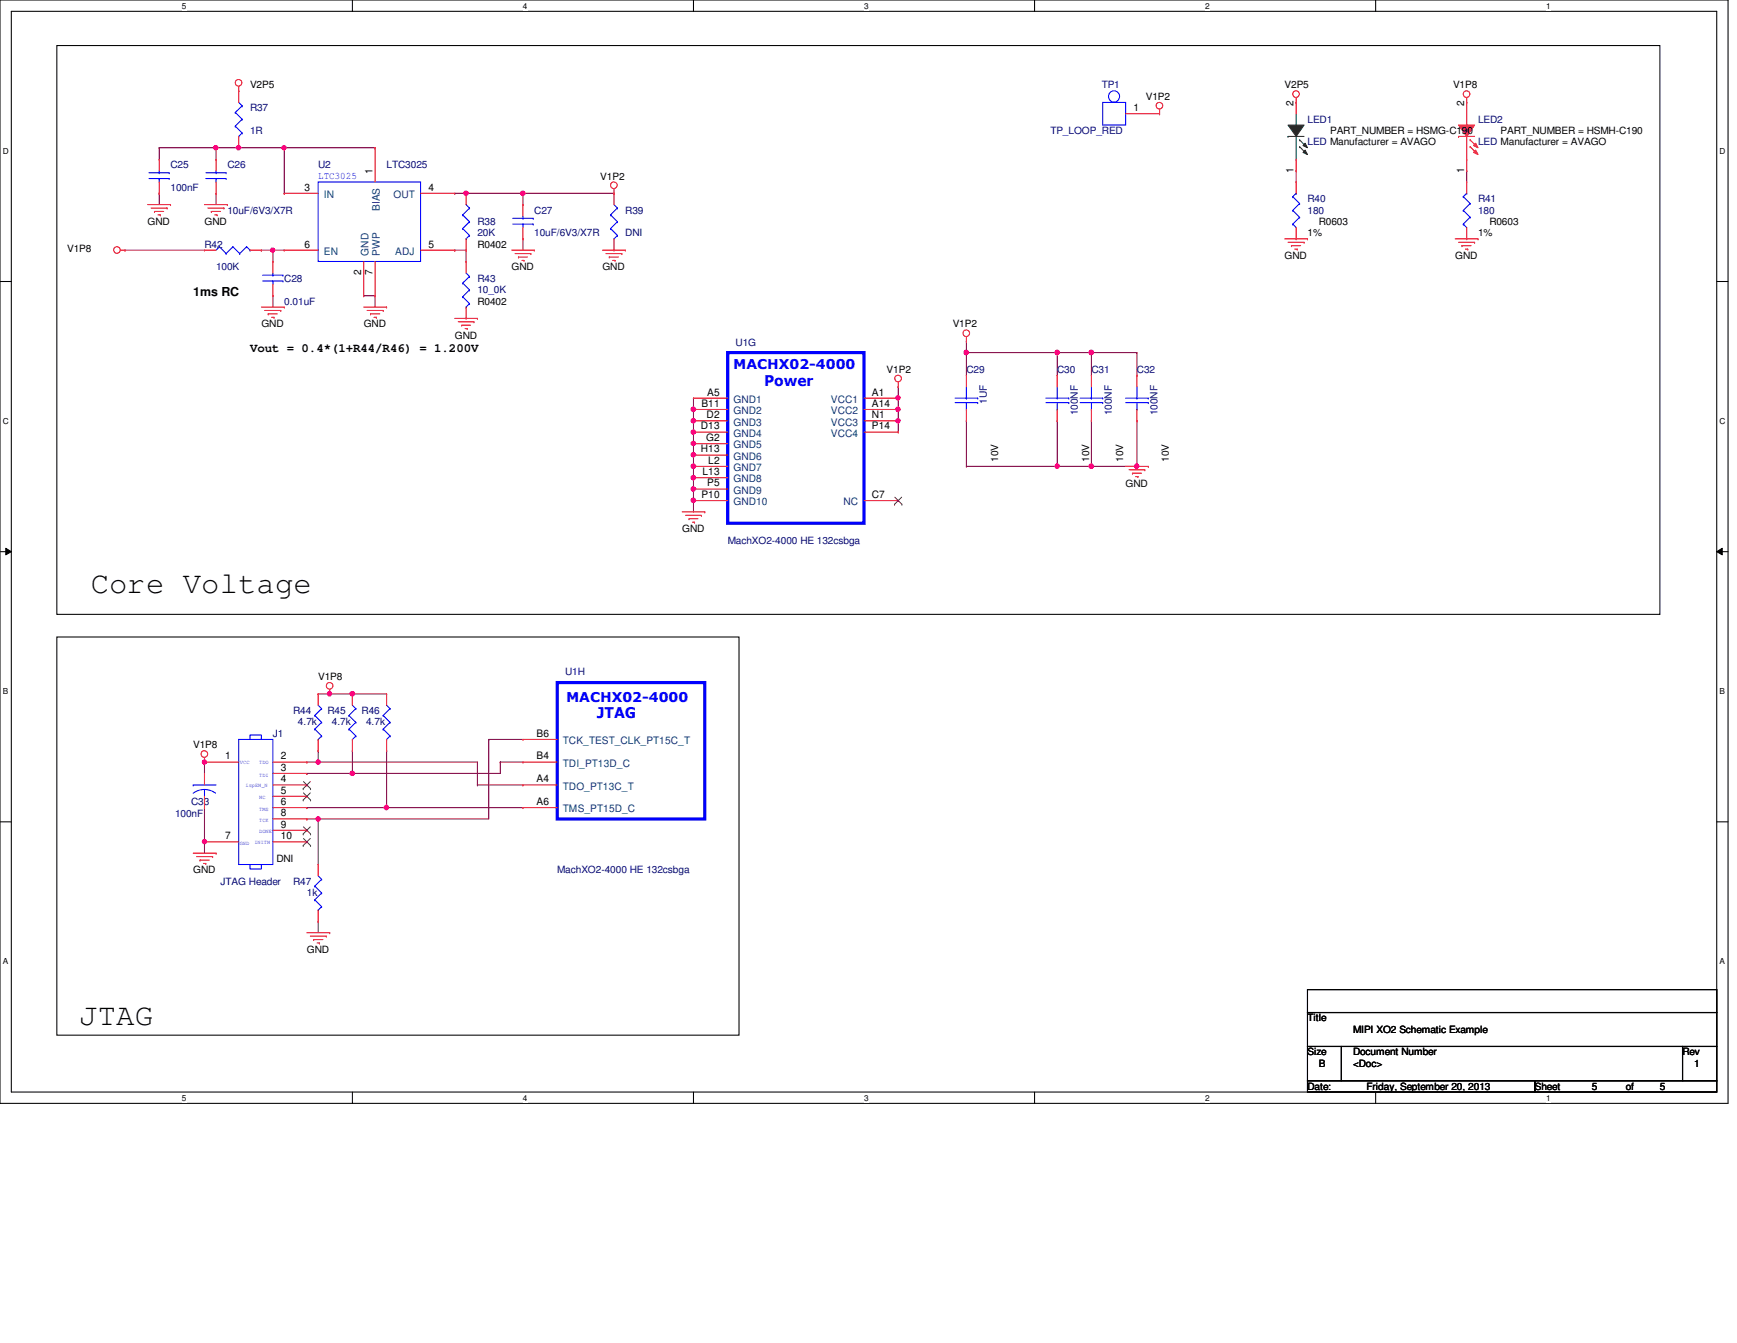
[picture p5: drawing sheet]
<svg xmlns="http://www.w3.org/2000/svg" width="279mm" height="216mm" viewBox="0 0 279 216" stroke-linecap="round" stroke-linejoin="round" font-family="sans-serif">
<path d="M0 0h278v177.4h-278zM1.8 1.8h274.3v173.8h-274.3z" fill="none" stroke="#000" stroke-width=".17"/>
<g fill="#fff">
<path d="M29.3 .2h.7v1.5h-.7z"/>
<path d="M29.3 175.8h.7v1.4h-.7z"/>
</g>
<path d="M56.7 0v1.8M56.7 175.6v1.8" fill="none" stroke="#000" stroke-width=".17"/>
<g fill="#fff">
<path d="M84.1 .2h.7v1.5h-.7z"/>
<path d="M84.1 175.8h.7v1.4h-.7z"/>
</g>
<path d="M111.5 0v1.8M111.5 175.6v1.8" fill="none" stroke="#000" stroke-width=".17"/>
<g fill="#fff">
<path d="M139 .2h.7v1.5h-.7z"/>
<path d="M139 175.8h.7v1.4h-.7z"/>
</g>
<path d="M166.4 0v1.8M166.4 175.6v1.8" fill="none" stroke="#000" stroke-width=".17"/>
<g fill="#fff">
<path d="M193.8 .2h.8v1.5h-.8z"/>
<path d="M193.8 175.8h.8v1.4h-.8z"/>
</g>
<path d="M221.3 0v1.8M221.3 175.6v1.8" fill="none" stroke="#000" stroke-width=".17"/>
<g fill="#fff">
<path d="M248.7 .2h.7v1.5h-.7z"/>
<path d="M248.7 175.8h.7v1.4h-.7z"/>
<path d="M.5 23.5h.9v1.5h-.9z"/>
<path d="M276.6 23.5h.9v1.5h-.9z"/>
<path d="M.5 67h.9v1.5h-.9z"/>
<path d="M276.6 67h.9v1.5h-.9z"/>
</g>
<path d="M0 45.3h1.8M276.1 45.3h1.9" fill="none" stroke="#000" stroke-width=".17"/>
<g fill="#fff">
<path d="M.5 110.4h.8v1.5h-.8z"/>
<path d="M276.6 110.4h.9v1.5h-.9z"/>
</g>
<path d="M0 88.7h1.8M276.1 88.7h1.9" fill="none" stroke="#000" stroke-width=".17"/>
<path d="M.9 88.1l.9 .6-.9 .5zM276.1 88.7l.9-.6v1.1z" fill="#000"/>
<path d="M.9 88.1l.9 .6-.9 .5zM276.1 88.7l.9-.6v1.1z" fill="none" stroke="#000" stroke-width=".16"/>
<g fill="#fff">
<path d="M.5 153.8h.8v1.5h-.8z"/>
<path d="M276.6 153.8h.9v1.5h-.9z"/>
</g>
<path d="M9.1 7.3h257.9v91.5h-257.9zM9.1 102.4h109.8v64h-109.8zM0 132.1h1.8M276.1 132.1h1.9" fill="none" stroke="#000" stroke-width=".17"/>
<path d="M144.5 62.2h.1M144.5 62.2v1.8" fill="none" stroke="#800040" stroke-width=".17"/>
<circle cx="144.4" cy="64" r=".34" fill="#f0f"/>
<circle cx="144.4" cy="64" r=".34" fill="none" stroke="#f0f" stroke-width=".17"/>
<path d="M144.5 64h.1M144.5 64v1.8" fill="none" stroke="#800040" stroke-width=".17"/>
<circle cx="144.4" cy="65.8" r=".35" fill="#f0f"/>
<circle cx="144.4" cy="65.8" r=".35" fill="none" stroke="#f0f" stroke-width=".17"/>
<path d="M144.5 67.6h.1M144.5 67.6v1.9" fill="none" stroke="#800040" stroke-width=".17"/>
<circle cx="144.4" cy="67.6" r=".34" fill="#f0f"/>
<circle cx="144.4" cy="67.6" r=".34" fill="none" stroke="#f0f" stroke-width=".17"/>
<path d="M111.5 64h.1M111.5 64v1.8" fill="none" stroke="#800040" stroke-width=".17"/>
<circle cx="111.5" cy="65.8" r=".37" fill="#f0f"/>
<circle cx="111.5" cy="65.8" r=".37" fill="none" stroke="#f0f" stroke-width=".17"/>
<path d="M111.5 65.8h.1M111.5 73.2h.1M111.5 65.8v1.8M111.5 73.2v1.8" fill="none" stroke="#800040" stroke-width=".17"/>
<circle cx="111.5" cy="74.9" r=".37" fill="#f0f"/>
<circle cx="111.5" cy="74.9" r=".37" fill="none" stroke="#f0f" stroke-width=".17"/>
<circle cx="111.5" cy="73.1" r=".36" fill="#f0f"/>
<circle cx="111.5" cy="73.1" r=".36" fill="none" stroke="#f0f" stroke-width=".17"/>
<path d="M111.5 71.3h.1M111.5 69.5h.1M111.5 69.5v3.7" fill="none" stroke="#800040" stroke-width=".17"/>
<circle cx="111.5" cy="71.3" r=".36" fill="#f0f"/>
<circle cx="111.5" cy="71.3" r=".36" fill="none" stroke="#f0f" stroke-width=".17"/>
<circle cx="111.5" cy="69.5" r=".36" fill="#f0f"/>
<circle cx="111.5" cy="69.5" r=".36" fill="none" stroke="#f0f" stroke-width=".17"/>
<path d="M111.5 76.8h.1M111.5 76.8v1.8" fill="none" stroke="#800040" stroke-width=".17"/>
<circle cx="111.5" cy="78.6" r=".36" fill="#f0f"/>
<circle cx="111.5" cy="78.6" r=".36" fill="none" stroke="#f0f" stroke-width=".17"/>
<path d="M111.5 67.6h.1M111.5 67.6v1.9" fill="none" stroke="#800040" stroke-width=".17"/>
<circle cx="111.5" cy="67.6" r=".36" fill="#f0f"/>
<circle cx="111.5" cy="67.6" r=".36" fill="none" stroke="#f0f" stroke-width=".17"/>
<path d="M111.5 75h.1M111.5 75v1.8" fill="none" stroke="#800040" stroke-width=".17"/>
<circle cx="111.5" cy="76.8" r=".36" fill="#f0f"/>
<circle cx="111.5" cy="76.8" r=".36" fill="none" stroke="#f0f" stroke-width=".17"/>
<path d="M144.5 65.8h.1M144.5 65.8v1.8M32.9 135.3h.1M32.9 135.3v1.9" fill="none" stroke="#800040" stroke-width=".17"/>
<circle cx="32.9" cy="135.3" r=".34" fill="#f0f"/>
<circle cx="32.9" cy="135.3" r=".34" fill="none" stroke="#f0f" stroke-width=".17"/>
<path d="M32.9 122.5h.1M32.9 122.5v1.8" fill="none" stroke="#800040" stroke-width=".17"/>
<circle cx="32.9" cy="122.5" r=".34" fill="#f0f"/>
<circle cx="32.9" cy="122.5" r=".34" fill="none" stroke="#f0f" stroke-width=".17"/>
<path d="M53 111.5h.1M53 111.5h3.7M49.4 129.8h.1M49.4 129.8h34.7M51.2 131.7h.1M51.2 122.5h.1M51.2 131.7h27.4M51.2 122.5h25.6M56.7 124.3h.1M56.7 124.3h23.8M62.2 129.8h.1" fill="none" stroke="#800040" stroke-width=".17"/>
<circle cx="51.2" cy="122.5" r=".34" fill="#f0f"/>
<circle cx="51.2" cy="122.5" r=".34" fill="none" stroke="#f0f" stroke-width=".17"/>
<path d="M51.2 120.7h.1M51.2 131.7h.1M51.2 120.7v1.8M51.2 131.7v7.3" fill="none" stroke="#800040" stroke-width=".17"/>
<circle cx="51.2" cy="131.7" r=".34" fill="#f0f"/>
<circle cx="51.2" cy="131.7" r=".34" fill="none" stroke="#f0f" stroke-width=".17"/>
<path d="M51.2 111.5h.1M51.2 111.5h1.8M49.4 122.5h.1M49.4 122.5h1.8" fill="none" stroke="#800040" stroke-width=".17"/>
<circle cx="53" cy="111.5" r=".35" fill="#f0f"/>
<circle cx="53" cy="111.5" r=".35" fill="none" stroke="#f0f" stroke-width=".17"/>
<path d="M56.7 111.5h.1M56.7 111.5v1.9" fill="none" stroke="#800040" stroke-width=".17"/>
<circle cx="56.7" cy="111.5" r=".37" fill="#f0f"/>
<circle cx="56.7" cy="111.5" r=".37" fill="none" stroke="#f0f" stroke-width=".17"/>
<path d="M56.7 111.5h.1M56.7 111.5h5.5M62.2 120.7h.1M62.2 120.7v9.1" fill="none" stroke="#800040" stroke-width=".17"/>
<circle cx="62.1" cy="129.8" r=".35" fill="#f0f"/>
<circle cx="62.1" cy="129.8" r=".35" fill="none" stroke="#f0f" stroke-width=".17"/>
<g fill="none" stroke="#800040" stroke-width=".17">
<path d="M78.6 118.9h.1M78.6 118.9v12.8M78.6 118.9h5.5M49.4 131.7h.1M49.4 131.7h1.8M56.7 120.7h.1M56.7 120.7v3.6M76.8 122.5h.1M76.8 126.2h.1M76.8 122.5v3.7M76.8 126.2h7.3M80.5 122.5h.1"/>
<path d="M80.5 122.5h3.6M80.5 122.5v1.8"/>
</g>
<circle cx="56.7" cy="124.3" r=".36" fill="#f0f"/>
<circle cx="56.7" cy="124.3" r=".36" fill="none" stroke="#f0f" stroke-width=".17"/>
<path d="M155.4 56.7h.1M155.4 56.7h27.5M170.1 56.7h.1M175.6 56.7h.1M155.4 75h.1M155.4 75h14.7M49.4 124.3h.1M49.4 124.3h7.3" fill="none" stroke="#800040" stroke-width=".17"/>
<circle cx="175.5" cy="56.7" r=".37" fill="#f0f"/>
<circle cx="175.5" cy="56.7" r=".37" fill="none" stroke="#f0f" stroke-width=".17"/>
<circle cx="170" cy="56.7" r=".35" fill="#f0f"/>
<circle cx="170" cy="56.7" r=".35" fill="none" stroke="#f0f" stroke-width=".17"/>
<path d="M155.4 56.7h.1M155.4 56.7v3.6" fill="none" stroke="#800040" stroke-width=".17"/>
<circle cx="155.4" cy="56.7" r=".35" fill="#f0f"/>
<circle cx="155.4" cy="56.7" r=".35" fill="none" stroke="#f0f" stroke-width=".17"/>
<path d="M155.4 54.9h.1M155.4 54.9v1.8M170.1 56.7h.1M170.1 56.7v3.6M155.4 67.6h.1M155.4 67.6v7.4M170.1 67.6h.1M170.1 67.6v7.4" fill="none" stroke="#800040" stroke-width=".17"/>
<circle cx="170" cy="74.9" r=".35" fill="#f0f"/>
<circle cx="170" cy="74.9" r=".35" fill="none" stroke="#f0f" stroke-width=".17"/>
<path d="M175.6 56.7h.1M175.6 56.7v3.6M170.1 75h.1M175.6 67.6h.1M175.6 67.6v7.4h-5.5" fill="none" stroke="#800040" stroke-width=".17"/>
<circle cx="175.5" cy="74.9" r=".37" fill="#f0f"/>
<circle cx="175.5" cy="74.9" r=".37" fill="none" stroke="#f0f" stroke-width=".17"/>
<path d="M182.9 56.7h.1M182.9 56.7v3.6M182.9 67.6h.1M182.9 67.6v7.4" fill="none" stroke="#800040" stroke-width=".17"/>
<circle cx="182.8" cy="74.9" r=".35" fill="#f0f"/>
<circle cx="182.8" cy="74.9" r=".35" fill="none" stroke="#f0f" stroke-width=".17"/>
<path d="M73.2 31.1h.1M73.2 31.1h1.8M43.9 40.2h.1M43.9 40.2h1.8M58.5 47.5h.1M58.5 47.5h1.8M73.2 40.2h.1M73.2 40.2h1.8M175.6 75h.1M175.6 75h7.3" fill="none" stroke="#800040" stroke-width=".17"/>
<circle cx="43.9" cy="40.2" r=".34" fill="#f0f"/>
<circle cx="43.9" cy="40.2" r=".34" fill="none" stroke="#f0f" stroke-width=".17"/>
<g fill="none" stroke="#800040" stroke-width=".17">
<path d="M34.8 23.7h.1M34.8 23.7v1.9M84.1 31.1h.1M84.1 38.4h.1M84.1 31.1h14.7M84.1 38.4v1.8M20.1 40.2h.1M20.1 40.2h12.8M42 40.2h.1M42 40.2h1.9M43.9 40.2h.1M43.9 47.5h.1"/>
<path d="M43.9 40.2v1.8M43.9 47.5v1.9M60.3 47.5h.1M60.3 47.5v1.9M75 40.2h.1M75 40.2v1.8"/>
</g>
<circle cx="34.7" cy="23.7" r=".34" fill="#f0f"/>
<circle cx="34.7" cy="23.7" r=".34" fill="none" stroke="#f0f" stroke-width=".17"/>
<path d="M34.8 23.7h.1M34.8 23.7h3.6" fill="none" stroke="#800040" stroke-width=".17"/>
<circle cx="38.4" cy="23.7" r=".36" fill="#f0f"/>
<circle cx="38.4" cy="23.7" r=".36" fill="none" stroke="#f0f" stroke-width=".17"/>
<path d="M25.6 23.7h.1M25.6 31.1h.1M25.6 23.7h9.2M25.6 23.7v1.9M25.6 31.1v1.8M34.8 31.1h.1M34.8 31.1v1.8M38.4 23.7h.1M38.4 23.7h7.3v7.4M45.7 31.1h.1" fill="none" stroke="#800040" stroke-width=".17"/>
<circle cx="45.7" cy="23.7" r=".34" fill="#f0f"/>
<circle cx="45.7" cy="23.7" r=".34" fill="none" stroke="#f0f" stroke-width=".17"/>
<path d="M45.7 23.7h14.6M60.3 23.7h.1M75 31.1h.1M75 31.1h9.1" fill="none" stroke="#800040" stroke-width=".17"/>
<circle cx="84.1" cy="31.1" r=".36" fill="#f0f"/>
<circle cx="84.1" cy="31.1" r=".36" fill="none" stroke="#f0f" stroke-width=".17"/>
<circle cx="75" cy="31.1" r=".36" fill="#f0f"/>
<circle cx="75" cy="31.1" r=".36" fill="none" stroke="#f0f" stroke-width=".17"/>
<path d="M84.1 31.1h.1M84.1 31.1v1.8M111.5 80.5h.1M111.5 80.5v1.8" fill="none" stroke="#800040" stroke-width=".17"/>
<circle cx="111.5" cy="80.4" r=".36" fill="#f0f"/>
<circle cx="111.5" cy="80.4" r=".36" fill="none" stroke="#f0f" stroke-width=".17"/>
<path d="M208.5 27.4h.1M208.5 27.4v1.9M235.9 27.4h.1M235.9 27.4v1.9M111.5 78.6h.1M111.5 78.6v1.9M32.9 129.8h.1M32.9 129.8v5.5M51.2 148.1h.1M51.2 148.1v1.8" fill="none" stroke="#800040" stroke-width=".17"/>
<g fill="none" stroke="#f00" stroke-width=".17">
<path d="M38.4 14.6h.1M38.4 13.9v2.6M186.5 18.3h.1M186.5 17.6v.7M208.5 16.5h.1M208.5 15.7v.8M235.9 16.5h.1M235.9 15.7v.8M235.9 18.3v1.8M23.7 32.9h3.7M24.3 33.4h2.6M24.8 34h.1"/>
<path d="M24.8 34h1.5M25.4 34.5h.4M25.8 34.5h.1M26.9 33.4h.1M27.4 32.9h.1M32.9 32.9h3.7M33.4 33.4h2.6M34 34h.1M34 34h1.5M34.5 34.5h.4M34.9 34.5h.1M36 33.4h.1"/>
<path d="M36.6 32.9h.1M38.4 23.7h.1M38.4 21.9v1.8M75 31.1h.1M75 31.1v1.8M75 38.4v1.8M98.8 31.1h.1M98.8 30.4v.7M206.6 38.4h3.7M207.2 38.9h2.6M207.7 39.5h.1M207.7 39.5h1.5"/>
<path d="M209.8 38.9h.1M210.3 38.4h.1M234.1 38.4h3.6M234.6 21.9h.1M234.6 38.9h2.6M234.6 21.9h2.6M235.2 39.5h.1M235.2 39.5h1.4M235.9 38.4h.1M235.9 29.3h.1M235.9 20.1h.1M235.9 25.6h.1"/>
<path d="M235.9 21.9v3.7M235.9 29.3v1.8M235.9 36.6v1.8M237.2 38.9h.1M237.7 38.4h.1M19.4 40.2h.7M20.1 40.2h.1M42 49.4h3.7M42.6 49.9h2.6M43.1 50.5h.1M43.1 50.5h1.5M43.7 51h.4"/>
<path d="M43.9 42h.1M43.9 47.5h.1M43.9 42v1.9M43.9 45.7v1.8M44.1 51h.1M45.2 49.9h.1M45.7 49.4h.1M58.5 49.4h3.7M59.1 49.9h2.5M59.6 50.5h.1M59.6 50.5h1.5M60.2 51h.3"/>
<path d="M60.5 51h.1M61.6 49.9h.1M62.2 49.4h.1M73.2 51.2h3.6M73.7 51.7h2.5M74.3 52.3h.1M74.3 52.3h1.4M74.8 52.8h.3M75 42h.1M75 51.2h.1M75 40.2h.1M75 42v1.9"/>
<path d="M75 49.4v1.8M75.1 52.8h.1M76.2 51.7h.1M76.8 51.2h.1M82.3 40.2h3.6M82.8 40.8h2.6M83.4 41.3h.1M83.4 41.3h1.4M83.9 41.9h.4M84.3 41.9h.1M85.4 40.8h.1M85.9 40.2h.1"/>
<path d="M96.9 40.2h3.7M97.5 40.8h2.5M98 41.3h.1M98 41.3h1.5M98.6 41.9h.3M98.9 41.9h.1M100 40.8h.1M100.6 40.2h.1M155.4 54.9h.1M155.4 54.1v.8M208.3 40h.4M208.7 40h.1"/>
<path d="M235.7 40h.4M236.1 40h.1M144.5 62.2h.1M144.5 61.4v.8M175.6 60.3h.1M175.6 67.6h.1M175.6 60.3v1.9M175.6 65.8v1.8M181.1 75h3.6M181.6 75.5h2.5M182.2 76.1h.1M182.2 76.1h1.4"/>
<path d="M182.7 76.6h.3M183 76.6h.1M184.1 75.5h.1M184.7 75h.1M109.7 82.3h3.7M110.3 82.8h2.5M110.8 83.4h.1M110.8 83.4h1.5M111.4 83.9h.3M111.7 83.9h.1M112.8 82.8h.1M113.4 82.3h.1"/>
<path d="M53 111.5h.1M53 110.8v.7M31.1 137.2h3.7M31.6 137.7h2.6M32.2 138.3h.1M32.2 138.3h1.5M32.7 138.8h.4M32.9 122.5h.1M32.9 124.3h.1M32.9 129.8h.1M32.9 135.3h.1M32.9 121.8v.7"/>
<path d="M32.9 124.3v1.9M32.9 128v1.8M32.9 122.5h5.5M32.9 135.3h5.5M33.1 138.8h.1M34.2 137.7h.1M34.8 137.2h.1M43.9 122.5h5.5M43.9 124.3h5.5M43.9 126.2h5.5M43.9 128h5.5M43.9 129.8h5.5"/>
<path d="M43.9 135.3h5.5M43.9 131.7h5.5M43.9 133.5h5.5M49.4 122.5h.1M49.4 124.3h.1M49.4 126.2h.1M49.4 128h.1M49.4 129.8h.1M49.4 131.7h.1M49.4 133.5h.1M49.4 135.3h.1M51.2 139h.1"/>
<path d="M51.2 139v1.8M49.4 149.9h3.6M49.9 150.5h2.6M50.5 151h.1M50.5 151h1.4M51 151.6h.4M51.2 148.1h.1M51.2 146.3v1.8M51.4 151.6h.1M52.5 150.5h.1M53 149.9h.1"/>
<circle cx="38.4" cy="13.3" r=".54"/>
<circle cx="186.5" cy="17" r=".54"/>
<circle cx="208.5" cy="15.1" r=".54"/>
<circle cx="235.9" cy="15.1" r=".54"/>
<circle cx="98.7" cy="29.8" r=".54"/>
<circle cx="18.8" cy="40.2" r=".54"/>
<circle cx="155.4" cy="53.6" r=".54"/>
<circle cx="144.5" cy="60.8" r=".54"/>
<circle cx="53" cy="110.3" r=".54"/>
<circle cx="32.9" cy="121.2" r=".54"/>
</g>
<path d="M210.3 159.1h65.8v3.7h-65.8zM210.3 162.8h65.8v5.4h-65.8zM210.3 168.2h5.5v5.5h-5.5zM210.3 173.7h36.6v1.9h-36.6zM215.8 168.2h54.8v5.5h-54.8zM246.9 173.7h29.2v1.9h-29.2zM270.6 168.2h5.5v5.5h-5.5z" fill="none" stroke="#000" stroke-width=".17"/>
<g fill="none" stroke="#00f" stroke-width=".17">
<path d="M37.8 18.1h.1M37.8 18.1l1.1 1.1M38.4 16.5l.5 .5M38.9 17h.1M38.9 19.2h.1M38.9 17l-1.1 1.1M38.9 19.2l-1.1 1.1M37.8 20.3h.1M37.8 20.3l1.1 1.1M38.4 21.9h.1M38.9 21.4h.1M38.9 21.4l-.5 .5"/>
<path d="M74.4 34.5h.1M74.4 36.7h.1M74.4 34.5l1.1 1.1M74.4 36.7l1.1 1.1M75 38.4h.1M75 32.9l.5 .5M75.5 33.4h.1M75.5 35.6h.1M75.5 37.8h.1M75.5 33.4l-1.1 1.1M75.5 35.6l-1.1 1.1M75.5 37.8l-.5 .6"/>
<path d="M235.4 36h.1M235.4 33.8h.1M235.4 31.6h.1M235.4 36l.5 .6M235.4 33.8l1.1 1.1M235.4 31.6l1.1 1.1M235.9 31.1h.1M235.9 31.1l-.5 .5M236.5 34.9h.1M236.5 32.7h.1M236.5 34.9l-1.1 1.1M236.5 32.7l-1.1 1.1"/>
<path d="M42.2 45.2h3.3M42.2 44.2h3.3M43.9 44.2h.1M43.9 45.2h.1M43.9 43.9v.3M43.9 45.2v.5M45.5 45.2h.1M45.5 44.2h.1M74.4 45.5h.1M74.4 47.7h.1M74.4 45.5l1.1 1.1M74.4 47.7l1.1 1.1"/>
<path d="M75 49.4h.1M75 43.9l.5 .5M75.5 44.4h.1M75.5 46.6h.1M75.5 48.8h.1M75.5 44.4l-1.1 1.1M75.5 46.6l-1.1 1.1M75.5 48.8l-.5 .6M173.7 64h3.7M173.7 64.7h3.7M175.6 65.8h.1M175.6 64h.1"/>
<path d="M175.6 62.2v1.8M175.6 64.7v1.1M177.4 64h.1M177.4 64.7h.1M38.4 118.9h5.5v20.1h-5.5zM40.2 118.9v-.7h1.8v.7M31.1 126.2h.1M31.1 126.2h3.7M32.9 128h.1M32.9 126.9l-.8 .1-1 .5M32.9 126.9l1.1 .2 .7 .4M32.9 126.9v1.1"/>
<path d="M40.2 139v.7h1.8v-.7M50.6 142.5h.1M50.6 144.7h.1M50.6 142.5l1.1 1.1M50.6 144.7l1.1 1.1M51.2 146.3h.1M51.2 140.8l.5 .6M51.7 141.4h.1M51.7 143.6h.1M51.7 145.8h.1M51.7 141.4l-1.1 1.1M51.7 143.6l-1.1 1.1"/>
<path d="M51.7 145.8l-.5 .5"/>
</g>
<g fill="none" stroke="#804000" stroke-width=".16">
<path d="M48.8 126.8h.1M48.8 128.6h.1M48.8 134.1h.1M48.8 135.9h.1M48.8 125.6l1.2 1.2M48.8 127.5l1.2 1.1M48.8 132.9l1.2 1.2M48.8 134.8l1.2 1.1M49.9 125.6l-1.1 1.2M49.9 127.5l-1.1 1.1M49.9 132.9l-1.1 1.2M49.9 134.8l-1.1 1.1"/>
<path d="M50 126.8h.1M50 128.6h.1M50 134.1h.1M50 135.9h.1"/>
</g>
<path d="M234.6 20.1h2.6l-1.3 1.8z" fill-rule="evenodd" fill="#f00"/>
<path d="M234.6 20.1h2.6l-1.3 1.8z" fill="none" stroke="#f00" stroke-width=".17"/>
<path d="M237.4 24.1l.3 .7-.7-.3z" fill-rule="evenodd" fill="#f00"/>
<path d="M237.4 24.1l.3 .7-.7-.3z" fill="none" stroke="#f00" stroke-width=".17"/>
<path d="M237.4 23l.3 .7-.7-.3z" fill-rule="evenodd" fill="#f00"/>
<g fill="none" stroke="#f00" stroke-width=".17">
<path d="M181.1 18.3h5.4M186.5 18.3h.1M235.9 16.5h.1M235.9 16.5v1.8M25.6 25.6h.1M25.6 31.1h.1M25.6 25.6v1.8M25.6 29.3v1.8M235.9 27.4h.1M235.9 25.6v1.8M236.5 22.5h.1M236.5 23.6h.1"/>
<path d="M236.5 22.5l1 1.1M236.5 23.6l1 1.1M237.4 23l.3 .7-.7-.3zM170.1 60.3h.1M170.1 67.6h.1M170.1 60.3v1.9M170.1 65.8v1.8M51.2 111.5h.1M51.2 111.5v1.9M51.2 118.9v1.8M56.7 111.5h.1M56.7 111.5v1.9"/>
<path d="M56.7 118.9v1.8M51.2 120.7h.1M56.7 120.7h.1"/>
</g>
<g fill="none" stroke="#00f" stroke-width=".17">
<path d="M177.4 16.5h3.7v3.6h-3.7zM24 28.7h3.2M24 27.8h3.2M25.6 27.8h.1M25.6 28.7h.1M25.6 27.4v.4M25.6 28.7v.6M27.2 28.7h.1M27.2 27.8h.1M168.2 64h3.7M168.2 64.7h3.7M170.1 65.8h.1"/>
<path d="M170.1 64h.1M170.1 62.2v1.8M170.1 64.7v1.1M171.9 64h.1M171.9 64.7h.1M50.6 115h.1M50.6 117.2h.1M50.6 115l1.1 1.1M50.6 117.2l1.1 1.1M51.2 118.9h.1M51.2 113.4l.5 .5M51.7 113.9h.1"/>
<path d="M51.7 116.1h.1M51.7 118.3h.1M51.7 113.9l-1.1 1.1M51.7 116.1l-1.1 1.1M51.7 118.3l-.5 .6M56.1 115h.1M56.1 117.2h.1M56.1 115l1.1 1.1M56.1 117.2l1.1 1.1M56.7 118.9h.1M56.7 113.4l.5 .5M57.2 113.9h.1"/>
<path d="M57.2 116.1h.1M57.2 118.3h.1M57.2 113.9l-1.1 1.1M57.2 116.1l-1.1 1.1M57.2 118.3l-.5 .6"/>
<circle cx="179.2" cy="15.5" r=".9"/>
</g>
<path d="M208.5 18.3v1.8M207.2 21.9h.1M207.2 21.9h2.6M208.5 20.1h.1M208.5 25.6h.1M208.5 21.9v3.7" fill="none" stroke="#008000" stroke-width=".17"/>
<path d="M207.2 20.1h2.6l-1.3 1.8z" fill-rule="evenodd" fill="#008000"/>
<path d="M207.2 20.1h2.6l-1.3 1.8z" fill="none" stroke="#008000" stroke-width=".17"/>
<path d="M209.9 24.1l.4 .7-.7-.3z" fill-rule="evenodd" fill="#008000"/>
<path d="M209.9 24.1l.4 .7-.7-.3z" fill="none" stroke="#008000" stroke-width=".17"/>
<path d="M209.9 23l.4 .7-.7-.3z" fill-rule="evenodd" fill="#008000"/>
<path d="M209 22.5h.1M209 23.6h.1M209 22.5l1.1 1.1M209 23.6l1.1 1.1M209.9 23l.4 .7-.7-.3z" fill="none" stroke="#008000" stroke-width=".17"/>
<g fill="none" stroke="#f00" stroke-width=".17">
<path d="M208.5 16.5h.1M208.5 16.5v1.8M34.8 25.6h.1M34.8 31.1h.1M34.8 25.6v1.8M34.8 29.3v1.8M45.7 31.1h.1M45.7 31.1h5.5M60.3 23.7h.1M60.3 23.7v5.6M67.6 31.1h5.6M73.2 31.1h.1"/>
<path d="M84.1 32.9h.1M84.1 38.4h.1M84.1 32.9v1.9M84.1 36.6v1.8M98.8 31.1h.1M98.8 31.1v1.8M98.8 38.4v1.8M208.5 27.4h.1M208.5 38.4h.1M208.5 29.3h.1M208.5 25.6v1.8M208.5 29.3v1.8"/>
<path d="M208.5 36.6v1.8M32.9 40.2h.1M32.9 40.2h1.9M40.2 40.2h1.8M42 40.2h.1M45.7 40.2h.1M45.7 40.2h5.5M58.5 47.5h.1M58.5 42v5.5M60.3 47.5h.1M60.3 42v5.5M67.6 40.2h5.6"/>
<path d="M73.2 40.2h.1M98.8 40.2h.1M111.5 64h.1M111.5 65.8h.1M111.5 67.6h.1M111.5 69.5h.1M111.5 71.3h.1M111.5 73.2h.1M111.5 75h.1M111.5 76.8h.1M111.5 78.6h.1M111.5 64h5.6"/>
<path d="M111.5 65.8h5.6M111.5 67.6h5.6M111.5 69.5h5.6M111.5 71.3h5.6M111.5 73.2h5.6M111.5 75h5.6M111.5 76.8h5.6M111.5 78.6h5.6M139 64h5.5M139 65.8h5.5M139 67.6h5.5M139 69.5h5.5"/>
<path d="M144.5 64h.1M144.5 65.8h.1M144.5 67.6h.1M144.5 69.5h.1M155.4 60.3h.1M155.4 67.6h.1M155.4 60.3v1.9M155.4 65.8v1.8M182.9 60.3h.1M182.9 67.6h.1M182.9 60.3v1.9M182.9 65.8v1.8"/>
<path d="M111.5 80.5h.1M111.5 80.5h5.6M139 80.5h5.5M144.5 80.5h.1M62.2 111.5h.1M62.2 111.5v1.9M62.2 118.9v1.8M84.1 118.9h.1M84.1 118.9h5.5M62.2 120.7h.1M84.1 126.2h.1M84.1 122.5h.1"/>
<path d="M84.1 129.8h.1M84.1 126.2h5.5M84.1 122.5h5.5M84.1 129.8h5.5"/>
</g>
<g fill="none" stroke="#00f" stroke-width=".17">
<path d="M33.1 28.7h3.3M33.1 27.8h3.3M34.8 27.8h.1M34.8 28.7h.1M34.8 27.4v.4M34.8 28.7v.6M35.3 39.7h.1M35.3 39.7l-.5 .5M35.3 39.7l1.1 1.1M36.4 28.7h.1M36.4 27.8h.1M37.5 39.7h.1"/>
<path d="M37.5 39.7l-1.1 1.1M37.5 39.7l1.1 1.1M39.7 39.7h.1M39.7 39.7l-1.1 1.1M39.7 39.7l.5 .5M51.2 29.3h16.4v12.7h-16.4zM82.5 36h3.3M82.5 35.1h3.3M84.1 35.1h.1M84.1 36h.1M84.1 34.8v.3M84.1 36v.6"/>
<path d="M85.8 36h.1M85.8 35.1h.1M98.2 34.5h.1M98.2 36.7h.1M98.2 34.5l1.1 1.1M98.2 36.7l1.1 1.1M98.8 38.4h.1M98.8 32.9l.5 .5M99.3 33.4h.1M99.3 35.6h.1M99.3 37.8h.1M99.3 33.4l-1.1 1.1"/>
<path d="M99.3 35.6l-1.1 1.1M99.3 37.8l-.5 .6M207.9 36h.1M207.9 33.8h.1M207.9 31.6h.1M207.9 36l.6 .6M207.9 33.8l1.1 1.1M207.9 31.6l1.1 1.1M208.5 31.1h.1M208.5 31.1l-.6 .5M209 34.9h.1M209 32.7h.1"/>
<path d="M209 34.9l-1.1 1.1M209 32.7l-1.1 1.1M36.4 40.8h.1M38.6 40.8h.1M40.2 40.2h.1M153.6 64h3.7M153.6 64.7h3.7M155.4 65.8h.1M155.4 64h.1M155.4 62.2v1.8M155.4 64.7v1.1M157.3 64h.1"/>
<path d="M157.3 64.7h.1M181.1 64h3.6M181.1 64.7h3.6M182.9 65.8h.1M182.9 64h.1M182.9 62.2v1.8M182.9 64.7v1.1M184.7 64h.1M184.7 64.7h.1M61.6 115h.1M61.6 117.2h.1M61.6 115l1.1 1.1"/>
<path d="M61.6 117.2l1.1 1.1M62.2 118.9h.1M62.2 113.4l.5 .5M62.7 113.9h.1M62.7 116.1h.1M62.7 118.3h.1M62.7 113.9l-1.1 1.1M62.7 116.1l-1.1 1.1M62.7 118.3l-.5 .6"/>
</g>
<path d="M117.1 56.7h21.9v27.4h-21.9zM89.6 109.7h23.8v22h-23.8z" fill="none" stroke="#00f" stroke-width=".51"/>
<path d="M143.9 79.9l1.2 1.2M145 79.9l-1.1 1.2M143.9 81.1h.1M145.1 81.1h.1" fill="none" stroke="#804000" stroke-width=".16"/>
<circle cx="144.4" cy="64" r=".34" fill="#f0f"/>
<circle cx="144.4" cy="64" r=".34" fill="none" stroke="#f0f" stroke-width=".17"/>
<circle cx="144.4" cy="65.8" r=".35" fill="#f0f"/>
<circle cx="144.4" cy="65.8" r=".35" fill="none" stroke="#f0f" stroke-width=".17"/>
<circle cx="144.4" cy="67.6" r=".34" fill="#f0f"/>
<circle cx="144.4" cy="67.6" r=".34" fill="none" stroke="#f0f" stroke-width=".17"/>
<circle cx="111.5" cy="65.8" r=".37" fill="#f0f"/>
<circle cx="111.5" cy="65.8" r=".37" fill="none" stroke="#f0f" stroke-width=".17"/>
<circle cx="111.5" cy="74.9" r=".37" fill="#f0f"/>
<circle cx="111.5" cy="74.9" r=".37" fill="none" stroke="#f0f" stroke-width=".17"/>
<circle cx="111.5" cy="73.1" r=".36" fill="#f0f"/>
<circle cx="111.5" cy="73.1" r=".36" fill="none" stroke="#f0f" stroke-width=".17"/>
<circle cx="111.5" cy="71.3" r=".36" fill="#f0f"/>
<circle cx="111.5" cy="71.3" r=".36" fill="none" stroke="#f0f" stroke-width=".17"/>
<circle cx="111.5" cy="69.5" r=".36" fill="#f0f"/>
<circle cx="111.5" cy="69.5" r=".36" fill="none" stroke="#f0f" stroke-width=".17"/>
<circle cx="111.5" cy="78.6" r=".36" fill="#f0f"/>
<circle cx="111.5" cy="78.6" r=".36" fill="none" stroke="#f0f" stroke-width=".17"/>
<circle cx="111.5" cy="67.6" r=".36" fill="#f0f"/>
<circle cx="111.5" cy="67.6" r=".36" fill="none" stroke="#f0f" stroke-width=".17"/>
<circle cx="111.5" cy="76.8" r=".36" fill="#f0f"/>
<circle cx="111.5" cy="76.8" r=".36" fill="none" stroke="#f0f" stroke-width=".17"/>
<circle cx="32.9" cy="135.3" r=".34" fill="#f0f"/>
<circle cx="32.9" cy="135.3" r=".34" fill="none" stroke="#f0f" stroke-width=".17"/>
<circle cx="32.9" cy="122.5" r=".34" fill="#f0f"/>
<circle cx="32.9" cy="122.5" r=".34" fill="none" stroke="#f0f" stroke-width=".17"/>
<circle cx="51.2" cy="122.5" r=".34" fill="#f0f"/>
<circle cx="51.2" cy="122.5" r=".34" fill="none" stroke="#f0f" stroke-width=".17"/>
<circle cx="51.2" cy="131.7" r=".34" fill="#f0f"/>
<circle cx="51.2" cy="131.7" r=".34" fill="none" stroke="#f0f" stroke-width=".17"/>
<circle cx="53" cy="111.5" r=".35" fill="#f0f"/>
<circle cx="53" cy="111.5" r=".35" fill="none" stroke="#f0f" stroke-width=".17"/>
<circle cx="56.7" cy="111.5" r=".37" fill="#f0f"/>
<circle cx="56.7" cy="111.5" r=".37" fill="none" stroke="#f0f" stroke-width=".17"/>
<circle cx="62.1" cy="129.8" r=".35" fill="#f0f"/>
<circle cx="62.1" cy="129.8" r=".35" fill="none" stroke="#f0f" stroke-width=".17"/>
<circle cx="56.7" cy="124.3" r=".36" fill="#f0f"/>
<circle cx="56.7" cy="124.3" r=".36" fill="none" stroke="#f0f" stroke-width=".17"/>
<circle cx="175.5" cy="56.7" r=".37" fill="#f0f"/>
<circle cx="175.5" cy="56.7" r=".37" fill="none" stroke="#f0f" stroke-width=".17"/>
<circle cx="170" cy="56.7" r=".35" fill="#f0f"/>
<circle cx="170" cy="56.7" r=".35" fill="none" stroke="#f0f" stroke-width=".17"/>
<circle cx="155.4" cy="56.7" r=".35" fill="#f0f"/>
<circle cx="155.4" cy="56.7" r=".35" fill="none" stroke="#f0f" stroke-width=".17"/>
<circle cx="170" cy="74.9" r=".35" fill="#f0f"/>
<circle cx="170" cy="74.9" r=".35" fill="none" stroke="#f0f" stroke-width=".17"/>
<circle cx="175.5" cy="74.9" r=".37" fill="#f0f"/>
<circle cx="175.5" cy="74.9" r=".37" fill="none" stroke="#f0f" stroke-width=".17"/>
<circle cx="182.8" cy="74.9" r=".35" fill="#f0f"/>
<circle cx="182.8" cy="74.9" r=".35" fill="none" stroke="#f0f" stroke-width=".17"/>
<circle cx="43.9" cy="40.2" r=".34" fill="#f0f"/>
<circle cx="43.9" cy="40.2" r=".34" fill="none" stroke="#f0f" stroke-width=".17"/>
<circle cx="34.7" cy="23.7" r=".34" fill="#f0f"/>
<circle cx="34.7" cy="23.7" r=".34" fill="none" stroke="#f0f" stroke-width=".17"/>
<circle cx="38.4" cy="23.7" r=".36" fill="#f0f"/>
<circle cx="38.4" cy="23.7" r=".36" fill="none" stroke="#f0f" stroke-width=".17"/>
<circle cx="45.7" cy="23.7" r=".34" fill="#f0f"/>
<circle cx="45.7" cy="23.7" r=".34" fill="none" stroke="#f0f" stroke-width=".17"/>
<circle cx="84.1" cy="31.1" r=".36" fill="#f0f"/>
<circle cx="84.1" cy="31.1" r=".36" fill="none" stroke="#f0f" stroke-width=".17"/>
<circle cx="75" cy="31.1" r=".36" fill="#f0f"/>
<circle cx="75" cy="31.1" r=".36" fill="none" stroke="#f0f" stroke-width=".17"/>
<circle cx="111.5" cy="80.4" r=".36" fill="#f0f"/>
<circle cx="111.5" cy="80.4" r=".36" fill="none" stroke="#f0f" stroke-width=".17"/>
<g font-size="4.9">
<text x="14.6" y="95.3">Core Voltage</text>
<text x="12.8" y="164.8">JTAG</text>
</g>
<g font-size="2.4" fill="#00f">
<text x="122.9" y="62">Power</text>
<text x="96" y="115.4">JTAG</text>
</g>
<g font-size="2.2" fill="#00f">
<text x="117.9" y="59.4">MACHX02-4000</text>
<text x="91.1" y="112.8">MACHX02-4000</text>
</g>
<g font-size="2">
<text x="31.1" y="47.6">1ms RC</text>
<text x="40.2" y="56.5">Vout = 0.4*(1+R44/R46) = 1.200V</text>
</g>
<g font-size="1.7">
<text x="182.3" y="17.9">1</text>
<text x="208.1" y="17" transform="rotate(-90 208.1 17)">2</text>
<text x="235.5" y="17" transform="rotate(-90 235.5 17)">2</text>
<text x="59.9" y="28" transform="rotate(-90 59.9 28)">1</text>
<text x="208.1" y="27.8" transform="rotate(-90 208.1 27.8)">1</text>
<text x="235.5" y="27.8" transform="rotate(-90 235.5 27.8)">1</text>
<text x="49" y="30.6">3</text>
<text x="68.9" y="30.6">4</text>
<text x="49" y="39.8">6</text>
<text x="68.9" y="39.8">5</text>
<text x="58.1" y="44.2" transform="rotate(-90 58.1 44.2)">2</text>
<text x="59.9" y="44.2" transform="rotate(-90 59.9 44.2)">7</text>
<text x="112.8" y="65.4">B11</text>
<text x="113.7" y="63.6">A5</text>
<text x="140.3" y="63.6">A1</text>
<text x="140.3" y="65.4">A14</text>
<text x="112.7" y="69">D13</text>
<text x="113.6" y="70.9">G2</text>
<text x="113.7" y="67.2">D2</text>
<text x="140.3" y="67.2">N1</text>
<text x="140.3" y="69">P14</text>
<text x="112.7" y="72.7">H13</text>
<text x="113" y="76.4">L13</text>
<text x="113.9" y="74.5">L2</text>
<text x="112.8" y="80.1">P10</text>
<text x="113.7" y="78.2">P5</text>
<text x="140.3" y="80.1">C7</text>
<text x="86.3" y="118.4">B6</text>
<text x="36.2" y="122.1">1</text>
<text x="45.2" y="122.1">2</text>
<text x="45.2" y="123.9">3</text>
<text x="45.2" y="125.8">4</text>
<text x="86.3" y="125.8">A4</text>
<text x="86.3" y="122.1">B4</text>
<text x="45.2" y="127.6">5</text>
<text x="45.2" y="129.4">6</text>
<text x="45.2" y="131.2">8</text>
<text x="86.3" y="129.4">A6</text>
<text x="36.2" y="134.9">7</text>
<text x="45.2" y="133.1">9</text>
<text x="45.2" y="134.9">10</text>
</g>
<g font-size="1.7" fill="#004080">
<text x="52.1" y="31.8">IN</text>
<text x="61.1" y="34" transform="rotate(-90 61.1 34)">BIAS</text>
<text x="63.3" y="31.8">OUT</text>
<text x="52.1" y="41">EN</text>
<text x="59.3" y="41.1" transform="rotate(-90 59.3 41.1)">GND</text>
<text x="61.1" y="41.1" transform="rotate(-90 61.1 41.1)">PWP</text>
<text x="63.6" y="41">ADJ</text>
<text x="118" y="64.8">GND1</text>
<text x="133.6" y="64.8">VCC1</text>
<text x="118" y="66.6">GND2</text>
<text x="118" y="68.4">GND3</text>
<text x="118" y="70.2">GND4</text>
<text x="133.6" y="66.6">VCC2</text>
<text x="133.6" y="68.4">VCC3</text>
<text x="133.6" y="70.2">VCC4</text>
<text x="118" y="72.1">GND5</text>
<text x="118" y="73.9">GND6</text>
<text x="118" y="75.7">GND7</text>
<text x="118" y="77.6">GND8</text>
<text x="118" y="81.2">GND10</text>
<text x="118" y="79.4">GND9</text>
<text x="135.7" y="81.2">NC</text>
<text x="90.6" y="119.6">TCK_TEST_CLK_PT15C_T</text>
<text x="90.6" y="123.3">TDI_PT13D_C</text>
<text x="90.6" y="127">TDO_PT13C_T</text>
<text x="90.6" y="130.6">TMS_PT15D_C</text>
</g>
<g font-size="1.6">
<text x="40.2" y="14.2">V2P5</text>
<text x="184.3" y="16">V1P2</text>
<text x="206.6" y="14.2">V2P5</text>
<text x="233.7" y="14.2">V1P8</text>
<text x="214" y="21.5">PART_NUMBER = HSMG-C190</text>
<text x="241.4" y="21.5">PART_NUMBER = HSMH-C190</text>
<text x="96.6" y="28.9">V1P2</text>
<text x="10.8" y="40.6">V1P8</text>
<text x="23.7" y="36.2">GND</text>
<text x="32.9" y="36.2">GND</text>
<text x="76.8" y="39.8">R0402</text>
<text x="206.6" y="41.7">GND</text>
<text x="210.3" y="38">1%</text>
<text x="212.1" y="36.2">R0603</text>
<text x="234.1" y="41.7">GND</text>
<text x="237.7" y="38">1%</text>
<text x="239.6" y="36.2">R0603</text>
<text x="82.3" y="43.5">GND</text>
<text x="96.9" y="43.5">GND</text>
<text x="42" y="52.6">GND</text>
<text x="58.5" y="52.6">GND</text>
<text x="76.8" y="49">R0402</text>
<text x="153.2" y="52.6">V1P2</text>
<text x="73.2" y="54.5">GND</text>
<text x="142.6" y="59.9">V1P2</text>
<text x="160.6" y="74.3" transform="rotate(-90 160.6 74.3)">10V</text>
<text x="175.2" y="74.3" transform="rotate(-90 175.2 74.3)">10V</text>
<text x="180.7" y="74.3" transform="rotate(-90 180.7 74.3)">10V</text>
<text x="188" y="74.3" transform="rotate(-90 188 74.3)">10V</text>
<text x="181.1" y="78.2">GND</text>
<text x="109.7" y="85.6">GND</text>
<text x="51.2" y="109.3">V1P8</text>
<text x="31.1" y="120.3">V1P8</text>
<text x="31.1" y="140.4">GND</text>
<text x="44.4" y="138.6">DNI</text>
<text x="49.4" y="153.2">GND</text>
<text x="210.3" y="164.2">Title</text>
<text x="217.6" y="166">MIPI XO2 Schematic Example</text>
<text x="210.3" y="169.7">Size</text>
<text x="212.1" y="171.5">B</text>
<text x="217.6" y="169.7">Document Number</text>
<text x="217.6" y="171.5">&lt;Doc&gt;</text>
<text x="270.6" y="169.7">Rev</text>
<text x="272.5" y="171.5">1</text>
<text x="210.3" y="175.2">Date:</text>
<text x="219.8" y="175.2">Friday, September 20, 2013</text>
<text x="246.9" y="175.2">Sheet</text>
<text x="256" y="175.2">5</text>
<text x="261.5" y="175.2">of</text>
<text x="267" y="175.2">5</text>
</g>
<g font-size="1.6" fill="#000080">
<text x="40.2" y="17.9">R37</text>
<text x="177.2" y="14.2">TP1</text>
<text x="40.2" y="21.5">1R</text>
<text x="169" y="21.5">TP_LOOP_RED</text>
<text x="210.3" y="19.7">LED1</text>
<text x="210.3" y="23.4">LED Manufacturer = AVAGO</text>
<text x="237.7" y="19.7">LED2</text>
<text x="237.7" y="23.4">LED Manufacturer = AVAGO</text>
<text x="27.4" y="27.1">C25</text>
<text x="36.6" y="27.1">C26</text>
<text x="51.2" y="27.1">U2</text>
<text x="62.2" y="27.1">LTC3025</text>
<text x="27.4" y="30.7">100nF</text>
<text x="36.6" y="34.3">10uF/6V3/X7R</text>
<text x="85.9" y="34.3">C27</text>
<text x="100.6" y="34.3">R39</text>
<text x="210.3" y="32.5">R40</text>
<text x="210.3" y="34.3">180</text>
<text x="237.7" y="32.5">R41</text>
<text x="237.7" y="34.3">180</text>
<text x="32.9" y="39.8">R42</text>
<text x="76.8" y="36.2">R38</text>
<text x="76.8" y="38">20K</text>
<text x="85.9" y="38">10uF/6V3/X7R</text>
<text x="100.6" y="38">DNI</text>
<text x="34.8" y="43.5">100K</text>
<text x="45.7" y="45.3">C28</text>
<text x="76.8" y="45.3">R43</text>
<text x="76.8" y="47.2">10_0K</text>
<text x="45.7" y="49">0.01uF</text>
<text x="118.3" y="55.6">U1G</text>
<text x="155.4" y="59.9">C29</text>
<text x="170.1" y="59.9">C30</text>
<text x="175.6" y="59.9">C31</text>
<text x="182.9" y="59.9">C32</text>
<text x="158.7" y="64.9" transform="rotate(-90 158.7 64.9)">1UF</text>
<text x="173.4" y="66.8" transform="rotate(-90 173.4 66.8)">100NF</text>
<text x="178.9" y="66.8" transform="rotate(-90 178.9 66.8)">100NF</text>
<text x="186.2" y="66.8" transform="rotate(-90 186.2 66.8)">100NF</text>
<text x="117.1" y="87.4">MachXO2-4000 HE 132csbga</text>
<text x="90.9" y="108.6">U1H</text>
<text x="43.9" y="118.5">J1</text>
<text x="47.2" y="114.8">R44</text>
<text x="47.9" y="116.6">4.7k</text>
<text x="52.7" y="114.8">R45</text>
<text x="53.4" y="116.6">4.7k</text>
<text x="58.2" y="114.8">R46</text>
<text x="58.9" y="116.6">4.7k</text>
<text x="28.2" y="131.3">100nF</text>
<text x="30.7" y="129.5">C33</text>
<text x="35.5" y="142.2">JTAG Header</text>
<text x="47.2" y="142.2">R47</text>
<text x="89.6" y="140.4">MachXO2-4000 HE 132csbga</text>
<text x="49.4" y="144.1">1k</text>
</g>
<text font-size="1.6" fill="#00f" x="51.2" y="28.7">LTC3025</text>
<g font-size="1.3">
<text x="29.3" y="1.4">5</text>
<text x="84.1" y="1.4">4</text>
<text x="139" y="1.4">3</text>
<text x="193.8" y="1.4">2</text>
<text x="248.7" y="1.4">1</text>
<text x=".5" y="24.7">D</text>
<text x="276.6" y="24.7">D</text>
<text x=".5" y="68.2">C</text>
<text x="276.6" y="68.2">C</text>
<text x=".5" y="111.6">B</text>
<text x="276.6" y="111.6">B</text>
<text x=".5" y="155">A</text>
<text x="276.6" y="155">A</text>
<text x="29.3" y="177">5</text>
<text x="84.1" y="177">4</text>
<text x="139" y="177">3</text>
<text x="193.8" y="177">2</text>
<text x="248.7" y="177">1</text>
</g>
<g font-size=".9" fill="#00f">
<text x="38.6" y="122.9">VCC</text>
<text x="41.7" y="122.9">TDO</text>
<text x="41.7" y="124.9">TDI</text>
<text x="39.5" y="126.5">ispEN_N</text>
<text x="41.7" y="128.5">NC</text>
<text x="41.7" y="130.4">TMS</text>
<text x="38.6" y="135.8">GND</text>
<text x="40.9" y="135.7">INITN</text>
<text x="41.7" y="132.2">TCK</text>
<text x="41.7" y="133.9">DONE</text>
</g>
</svg>
